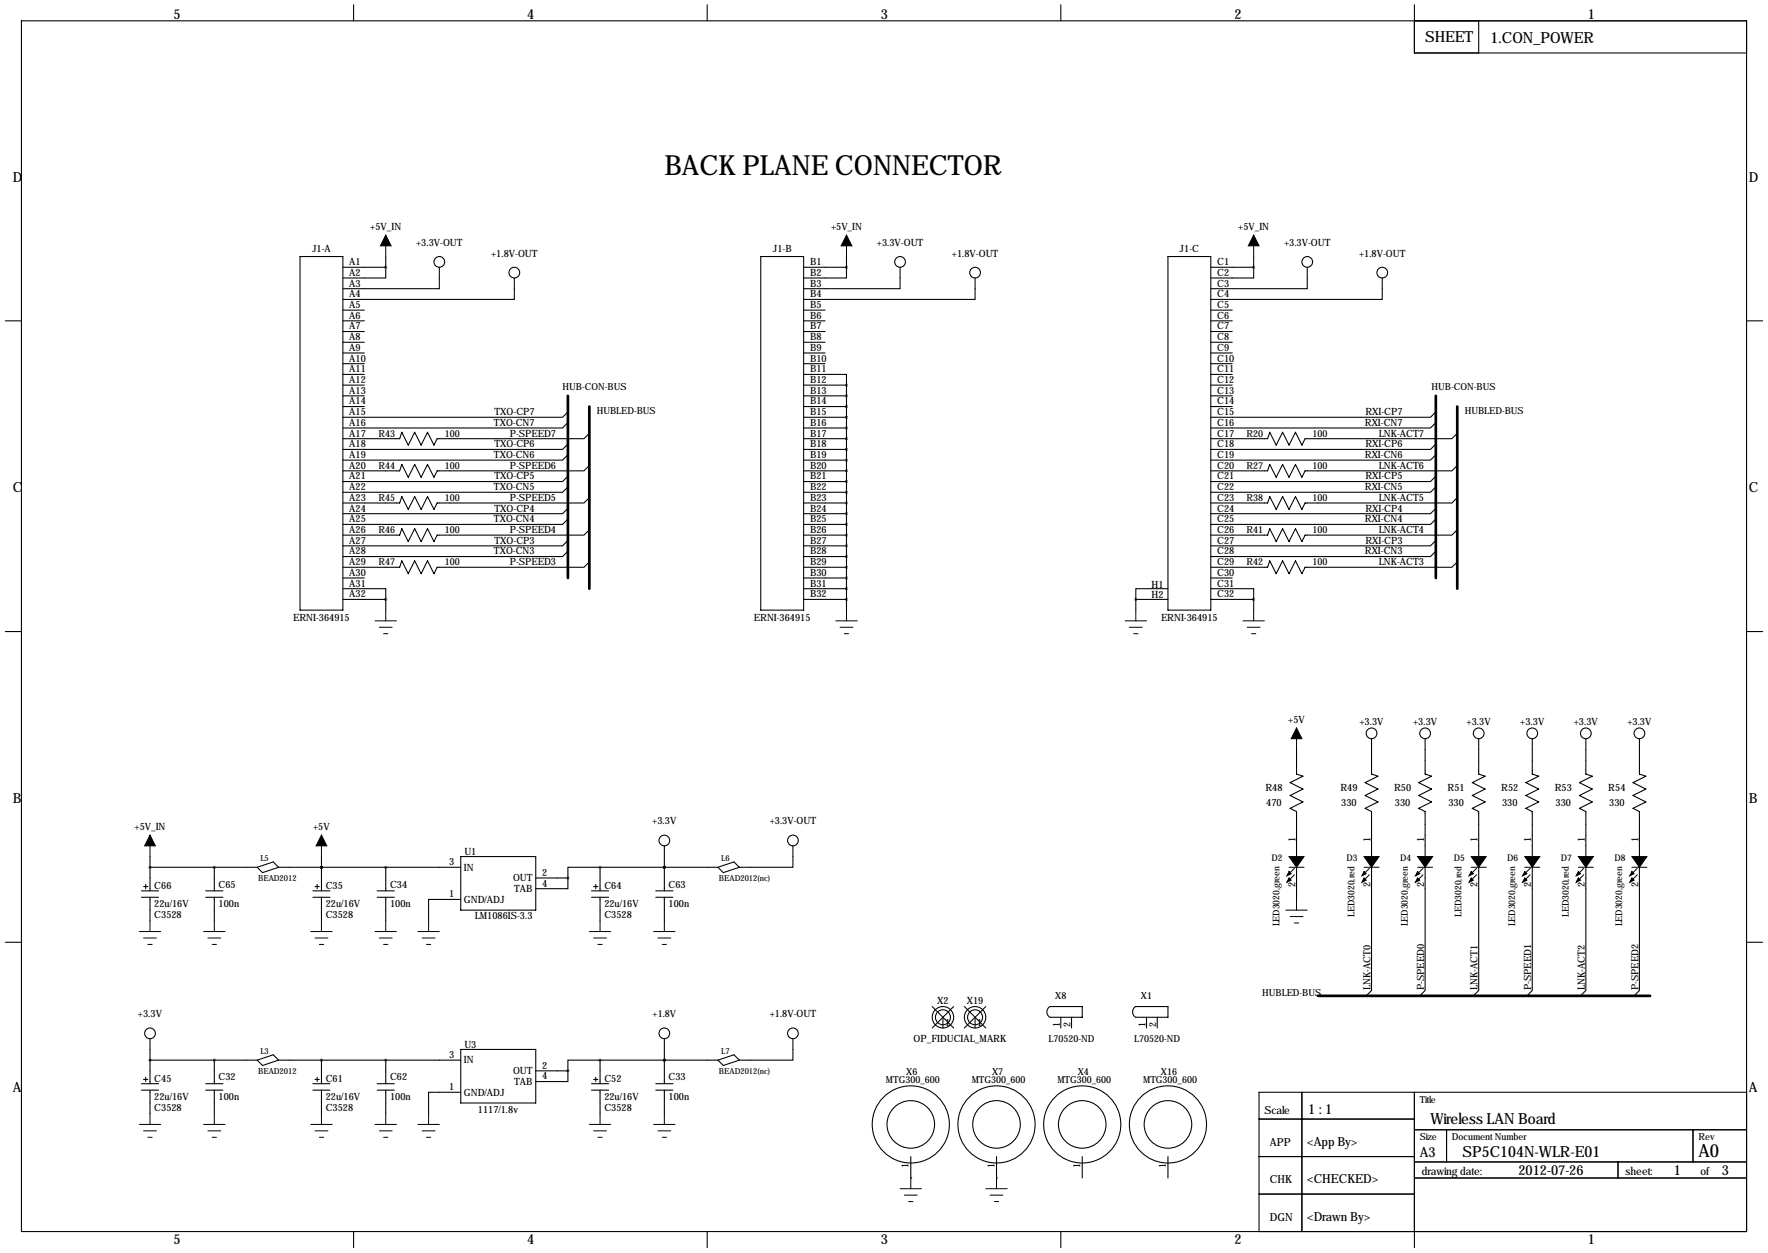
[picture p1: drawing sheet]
<svg xmlns="http://www.w3.org/2000/svg" width="419mm" height="297mm" viewBox="0 0 419 297" stroke-linecap="round" stroke-linejoin="round" font-family="sans-serif">
<g fill="none" stroke="#000" stroke-width=".25">
<path d="M5.1 4.9h408.9v287.1h-408.9zM83.8 1.1v3.8M167.6 1.1v3.8M251.5 1.1v3.8M335.3 1.1v11.5h78.7M350.5 4.9v7.7M1.3 76.1h3.8M71.1 60.8h10.2v83.8h-10.2zM81.3 76.1h5.1M81.3 63.4h10.1M81.3 73.5h5.1M81.3 78.6h5.1"/>
<path d="M91.4 63.4v2.5h-10.1M91.4 60.8v2.6M104.1 63.4v5h-22.8M121.9 65.9v5.1h-40.6M180.3 60.8h10.2v83.8h-10.2zM190.5 76.1h5.1M190.5 63.4h10.2M190.5 73.5h5.1M190.5 78.6h5.1M200.7 63.4v2.5h-10.2M200.7 60.8v2.6M213.4 63.4v5h-22.9"/>
<path d="M231.1 65.9v5.1h-40.6M276.9 60.8h10.1v83.8h-10.1zM287 76.1h5.1M287 63.4h10.2M287 73.5h5.1M287 78.6h5.1M297.2 63.4v2.5h-10.2M297.2 60.8v2.6M309.9 63.4v5h-22.9M327.7 65.9v5.1h-40.7M414 76.1h3.8M81.3 81.1h5.1"/>
<path d="M81.3 83.7h5.1M81.3 86.2h5.1M81.3 88.8h5.1M81.3 91.3h5.1M81.3 93.8h5.1M81.3 96.4h5.1M134.6 97.6l-1.3 1.3h-52M190.5 88.8h10.2v2.5M190.5 81.1h5.1M190.5 83.7h5.1M190.5 86.2h5.1M190.5 91.3h10.2"/>
<path d="M190.5 93.8h10.2M190.5 96.4h10.2M190.5 98.9h10.2M200.7 91.3v53.3M287 81.1h5.1M287 83.7h5.1M287 86.2h5.1M287 88.8h5.1M287 91.3h5.1M287 93.8h5.1M287 96.4h5.1M340.4 97.6l-1.3 1.3h-52.1"/>
<path d="M134.6 107.8l-1.3 1.3h-52M134.6 105.3l-1.3 1.2h-52M134.6 112.9l-1.3 1.3h-52M134.6 100.2l-1.3 1.3h-52M134.6 115.4l-1.3 1.3h-52M139.7 102.7l-1.3 1.3h-34.8l-.7 1.5-1.6-3-1.5 3-1.5-3-1.5 3-1.6-3-.5 1.5h-13.4M139.7 110.3l-1.3 1.3h-34.8l-.7 1.5-1.6-3-1.5 3-1.5-3-1.5 3-1.6-3-.5 1.5h-13.4M139.7 118l-1.3 1.2h-34.8l-.7 1.6-1.6-3.1-1.5 3.1-1.5-3.1-1.5 3.1-1.6-3.1-.5 1.5h-13.4M190.5 101.5h10.2M190.5 104h10.2M190.5 106.5h10.2M190.5 109.1h10.2"/>
<path d="M190.5 111.6h10.2M190.5 114.2h10.2M190.5 116.7h10.2M190.5 119.2h10.2M340.4 107.8l-1.3 1.3h-52.1M340.4 105.3l-1.3 1.2h-52.1M340.4 112.9l-1.3 1.3h-52.1M340.4 100.2l-1.3 1.3h-52.1M340.4 115.4l-1.3 1.3h-52.1M345.4 102.7l-1.2 1.3h-34.8l-.8 1.5-1.5-3-1.5 3-1.6-3-1.5 3-1.5-3-.5 1.5h-13.5M345.4 110.3l-1.2 1.3h-34.8l-.8 1.5-1.5-3-1.5 3-1.6-3-1.5 3-1.5-3-.5 1.5h-13.5M345.4 118l-1.2 1.2h-34.8l-.8 1.6-1.5-3.1-1.5 3.1-1.6-3.1-1.5 3.1-1.5-3.1-.5 1.5h-13.5"/>
<path d="M81.3 139.6h10.1v2.5M81.3 137h5.1M134.6 120.5l-1.3 1.3h-52M134.6 128.1l-1.3 1.3h-52M134.6 123l-1.3 1.3h-52M134.6 130.7l-1.3 1.2h-52M139.7 125.6l-1.3 1.3h-34.8l-.7 1.5-1.6-3.1-1.5 3.1-1.5-3.1-1.5 3.1-1.6-3.1-.5 1.6h-13.4M139.7 133.2l-1.3 1.3h-34.8l-.7 1.5-1.6-3-1.5 3-1.5-3-1.5 3-1.6-3-.5 1.5h-13.4M190.5 121.8h10.2M190.5 124.3h10.2M190.5 126.9h10.2M190.5 129.4h10.2"/>
<path d="M190.5 131.9h10.2M190.5 134.5h10.2M190.5 137h10.2M190.5 139.6h10.2M276.9 139.6h-7.7v2.5M287 139.6h10.2v2.5M287 137h5.1M340.4 120.5l-1.3 1.3h-52.1M340.4 128.1l-1.3 1.3h-52.1M340.4 123l-1.3 1.3h-52.1M340.4 130.7l-1.3 1.2h-52.1M345.4 125.6l-1.2 1.3h-34.8l-.8 1.5-1.5-3.1-1.5 3.1-1.6-3.1-1.5 3.1-1.5-3.1-.5 1.6h-13.5"/>
<path d="M345.4 133.2l-1.2 1.3h-34.8l-.8 1.5-1.5-3-1.5 3-1.6-3-1.5 3-1.5-3-.5 1.5h-13.5M1.3 149.7h3.8M81.3 142.1h10.1M91.4 142.1v2.5M190.5 142.1h10.2M269.2 142.1h7.7M269.2 142.1v2.5M287 142.1h10.2M297.2 142.1v2.5M414 149.7h3.8M307.3 177.7v5.8l1.6 .5-3.1 1.5 3.1 1.6-3.1 1.5 3.1 1.5-3.1 1.5 1.5 .8v10.7M325.1 175.1v8.4l1.5 .5-3 1.5 3 1.6-3 1.5 3 1.5-3 1.5 1.5 .8v10.7"/>
<path d="M337.8 175.1v8.4l1.5 .5-3 1.5 3 1.6-3 1.5 3 1.5-3 1.5 1.5 .8v10.7M350.5 175.1v8.4l1.5 .5-3 1.5 3 1.6-3 1.5 3 1.5-3 1.5 1.5 .8v10.7M363.2 175.1v8.4l1.5 .5-3 1.5 3 1.6-3 1.5 3 1.5-3 1.5 1.5 .8v10.7M375.9 175.1v8.4l1.5 .5-3 1.5 3 1.6-3 1.5 3 1.5-3 1.5 1.5 .8v10.7M388.6 175.1v8.4l1.5 .5-3 1.5 3 1.6-3 1.5 3 1.5-3 1.5 1.5 .8v10.7M33.5 211.2h4.1M33.5 212.7h4.1M34 210.2h1.1M34.5 209.7v1M35.6 205.6h25.4M35.6 203.1v8.1M35.6 212.7v5.6"/>
<path d="M48.8 211.2h4M48.8 212.7h4M50.8 205.6v5.6M50.8 212.7v5.6M61 205.6l3.8-1.3 1.2 1.3M61 205.6l1.2 1.3 3.8-1.3M66 205.6h43.2M74.2 211.2h4M74.2 212.7h4M74.7 210.2h1M75.2 209.7v1M76.2 205.6h.1"/>
<path d="M76.2 203.1v8.1M76.2 212.7v5.6M89.4 211.2h4.1M89.4 212.7h4.1M91.4 205.6v5.6M91.4 212.7v5.6M109.2 213.2h-7.6v5.1M109.2 203.1h17.8v12.7h-17.8zM127 208.1h7.6M134.6 208.1v2.6h-7.6M140.2 211.2h4.1M140.2 212.7h4.1"/>
<path d="M140.7 210.2h1M141.2 209.7v1M142.2 205.6h-7.6v2.5M142.2 205.6v5.6M142.2 212.7v5.6M142.2 205.6h28M155.4 211.2h4.1M155.4 212.7h4.1M157.5 205.6h.1M157.5 200.5v10.7M157.5 212.7v5.6M170.2 205.6l3.8-1.3 1.3 1.3"/>
<path d="M170.2 205.6l1.2 1.3 3.9-1.3M188 200.5v5.1h-12.7M307.3 205.6v7.6M325.1 205.6v29.2l-1.3 1.3M337.8 205.6v29.2l-1.3 1.3M350.5 205.6v29.2l-1.3 1.3M363.2 205.6v29.2l-1.3 1.3M375.9 205.6v29.2l-1.3 1.3M388.6 205.6v29.2l-1.3 1.3M1.3 223.4h3.8M221 238.6l5.1 5.1M226.1 238.6l-5.1 5.1"/>
<path d="M228.6 238.6l5.1 5.1M233.7 238.6l-5.1 5.1M248.9 238.6a1.47 1.47 0 0 0 0 2.6h7.6v-2.6h-7.6M269.2 238.6a1.47 1.47 0 0 0 0 2.6h7.7v-2.6h-7.7M414 223.4h3.8M33.5 256.9h4.1M33.5 258.4h4.1M34 255.9h1.1M34.5 255.4v1M35.6 251.3h25.4M35.6 246.2v10.7M35.6 258.4v5.6"/>
<path d="M48.8 256.9h4M48.8 258.4h4M50.8 251.3v5.6M50.8 258.4v5.6M61 251.3l3.8-1.3 1.2 1.3M61 251.3l1.2 1.3 3.8-1.3M66 251.3h43.2M74.2 256.9h4M74.2 258.4h4M74.7 255.9h1M75.2 255.4v1M76.2 251.3v5.6"/>
<path d="M76.2 258.4v5.6M89.4 256.9h4.1M89.4 258.4h4.1M91.4 251.3v5.6M91.4 258.4v5.6M109.2 258.9h-7.6v5.1M109.2 248.8h17.8v12.7h-17.8zM127 253.9h7.6M134.6 253.9v2.5h-7.6M140.2 256.9h4.1M140.2 258.4h4.1M140.7 255.9h1"/>
<path d="M141.2 255.4v1M142.2 251.3h-7.6v2.6M142.2 251.3h28M142.2 251.3v5.6M142.2 258.4v5.6M155.4 256.9h4.1M155.4 258.4h4.1M157.5 251.3h.1M157.5 246.2v10.7M157.5 258.4v5.6M170.2 251.3l3.8-1.3 1.3 1.3M170.2 251.3l1.2 1.3 3.9-1.3"/>
<path d="M188 246.2v5.1h-12.7M223.5 241.2v2.5M231.1 241.2v2.5M251.5 241.2v2.5M254 241.2v2.5M271.8 241.2v2.5M274.3 241.2v2.5M308.6 258.9v33.1M335.3 258.9v36.9M414 258.9h-115.6v33.1M215.9 279.3h.1M215.9 274.2v5.1"/>
<path d="M236.2 279.3h.1M236.2 274.2v5.1M256.5 274.2v5.1M276.9 274.2v5.1M298.4 274.2h36.9M298.4 265.3h36.9M335.3 279.3h78.7M335.3 275.4h78.7M335.3 267.8h78.7M342.9 267.8v7.6M383.5 275.4v3.9M401.3 267.8v7.6"/>
<path d="M83.8 292v3.8M167.6 292v3.8M251.5 292v3.8M298.4 283.1h36.9"/>
<circle cx="104.1" cy="62.1" r="1.27"/>
<circle cx="121.9" cy="64.6" r="1.27"/>
<circle cx="213.4" cy="62.1" r="1.27"/>
<circle cx="231.1" cy="64.6" r="1.27"/>
<circle cx="309.9" cy="62.1" r="1.27"/>
<circle cx="327.7" cy="64.6" r="1.27"/>
<circle cx="325.1" cy="173.8" r="1.27"/>
<circle cx="337.8" cy="173.8" r="1.27"/>
<circle cx="350.5" cy="173.8" r="1.27"/>
<circle cx="363.2" cy="173.8" r="1.27"/>
<circle cx="375.9" cy="173.8" r="1.27"/>
<circle cx="388.6" cy="173.8" r="1.27"/>
<circle cx="157.5" cy="199.2" r="1.27"/>
<circle cx="188" cy="199.2" r="1.27"/>
<circle cx="35.6" cy="245" r="1.27"/>
<circle cx="157.5" cy="245" r="1.27"/>
<circle cx="188" cy="245" r="1.27"/>
<circle cx="223.5" cy="241.2" r="1.78"/>
<circle cx="223.5" cy="241.2" r="2.54"/>
<circle cx="231.1" cy="241.2" r="1.78"/>
<circle cx="231.1" cy="241.2" r="2.54"/>
<circle cx="215.9" cy="266.6" r="9.1"/>
<circle cx="215.9" cy="266.6" r="5.6"/>
<circle cx="236.2" cy="266.6" r="9.1"/>
<circle cx="236.2" cy="266.6" r="5.6"/>
<circle cx="256.5" cy="266.6" r="9.1"/>
<circle cx="256.5" cy="266.6" r="5.6"/>
<circle cx="276.9" cy="266.6" r="9.1"/>
<circle cx="276.9" cy="266.6" r="5.6"/>
</g>
<g fill="none" stroke="#000" stroke-width=".24">
<path d="M91.4 55.7v5.1M200.7 55.7v5.1M297.2 55.7v5.1M88.9 147.2h5.1M89.9 148.7h3.1M90.9 150.2h1M91.4 144.6v2.6M198.1 147.2h5.1M199.1 148.7h3.1M200.2 150.2h1M200.7 144.6v2.6M266.7 147.2h5.1"/>
<path d="M267.7 148.7h3.1M268.7 150.2h1M269.2 144.6v2.6M294.6 147.2h5.1M295.7 148.7h3M296.7 150.2h1M297.2 144.6v2.6M307.3 172.6v5.1M35.6 198v5.1M76.2 198v5.1M35.6 218.3v2.5M50.8 218.3v2.5"/>
<path d="M76.2 218.3v2.5M91.4 218.3v2.5M101.6 218.3v2.5M142.2 218.3v2.5M157.5 218.3v2.5M304.8 215.8h5.1M305.6 205.6h3.5M305.8 217.3h3.1M306.8 205.9l-1.5 1.5M306.8 207.4l-1.5 1.5M306.8 218.8h1M307.3 213.2v2.6"/>
<path d="M323.3 205.6h3.6M324.6 205.9l-1.5 1.5M324.6 207.4l-1.5 1.5M336 205.6h3.6M337.3 205.9l-1.5 1.5M337.3 207.4l-1.5 1.5M348.7 205.6h3.6M350 205.9l-1.5 1.5M350 207.4l-1.5 1.5M361.4 205.6h3.6M362.7 205.9l-1.5 1.5M362.7 207.4l-1.5 1.5"/>
<path d="M374.1 205.6h3.6M375.4 205.9l-1.5 1.5M375.4 207.4l-1.5 1.5M386.8 205.6h3.6M388.1 205.9l-1.5 1.5M388.1 207.4l-1.5 1.5M33 220.8h5.1M34 222.4h3.1M35.1 223.9h1M48.3 220.8h5M49.3 222.4h3M50.3 223.9h1"/>
<path d="M73.7 220.8h5M74.7 222.4h3M75.7 223.9h1M88.9 220.8h5.1M89.9 222.4h3.1M90.9 223.9h1M99.1 220.8h5M100.1 222.4h3M101.1 223.9h1M139.7 220.8h5.1M140.7 222.4h3.1M141.7 223.9h1"/>
<path d="M154.9 220.8h5.1M156 222.4h3M157 223.9h1M33 266.6h5.1M34 268.1h3.1M35.1 269.6h1M35.6 264v2.6M48.3 266.6h5M49.3 268.1h3M50.3 269.6h1M50.8 264v2.6M73.7 266.6h5"/>
<path d="M74.7 268.1h3M75.7 269.6h1M76.2 264v2.6M88.9 266.6h5.1M89.9 268.1h3.1M90.9 269.6h1M91.4 264v2.6M99.1 266.6h5M100.1 268.1h3M101.1 269.6h1M101.6 264v2.6M139.7 266.6h5.1"/>
<path d="M140.7 268.1h3.1M141.7 269.6h1M142.2 264v2.6M154.9 266.6h5.1M156 268.1h3M157 269.6h1M157.5 264v2.6M215.9 279.3v2.5M236.2 279.3v2.5M213.4 281.8h5M214.4 283.3h3M215.4 284.8h1"/>
<path d="M233.7 281.8h5.1M234.7 283.3h3M235.7 284.8h1"/>
</g>
<g fill="#000" stroke="#000" stroke-width=".24">
<path d="M91.4 55.7l1.3 2.6h-2.5zM200.7 55.7l1.2 2.6h-2.5zM297.2 55.7l1.2 2.6h-2.5zM307.3 172.6l1.3 2.5h-2.5zM35.6 198l1.2 2.5h-2.5zM76.2 198l1.3 2.5h-2.6zM305.6 208.1l.5 .5-1 .6zM305.6 206.6l.5 .5-1 .5zM305.6 203.1h3.5l-1.8 2.5zM323.3 208.1l.5 .5-1 .6zM323.3 206.6l.5 .5-1 .5zM323.3 203.1h3.6l-1.8 2.5z"/>
<path d="M336 208.1l.5 .5-1 .6zM336 206.6l.5 .5-1 .5zM336 203.1h3.6l-1.8 2.5zM348.7 208.1l.5 .5-1 .6zM348.7 206.6l.5 .5-1 .5zM348.7 203.1h3.6l-1.8 2.5zM361.4 208.1l.5 .5-1 .6zM361.4 206.6l.5 .5-1 .5zM361.4 203.1h3.6l-1.8 2.5zM374.1 208.1l.5 .5-1 .6zM374.1 206.6l.5 .5-1 .5zM374.1 203.1h3.6l-1.8 2.5z"/>
<path d="M386.8 208.1l.5 .5-1 .6zM386.8 206.6l.5 .5-1 .5zM386.8 203.1h3.6l-1.8 2.5z"/>
</g>
<path d="M91.4 205.6a.05 .05 0 0 0 .1 0 .05 .05 0 0 0-.1 0zM142.2 251.3a.05 .05 0 0 0 .1 0 .05 .05 0 0 0-.1 0zM91.4 251.3a.05 .05 0 0 0 .1 0 .05 .05 0 0 0-.1 0zM142.2 205.6a.05 .05 0 0 0 .1 0 .05 .05 0 0 0-.1 0zM35.5 205.6a.05 .05 0 0 0 .1 0 .05 .05 0 0 0-.1 0zM35.5 251.3a.05 .05 0 0 0 .1 0 .05 .05 0 0 0-.1 0zM91.4 142.1a.05 .05 0 0 0 .1 0 .05 .05 0 0 0-.1 0zM200.6 142.1a.05 .05 0 0 0 .1 0 .05 .05 0 0 0-.1 0zM269.2 142.1a.05 .05 0 0 0 .1 0 .05 .05 0 0 0-.1 0zM91.4 63.4a.05 .05 0 0 0 .1 0 .05 .05 0 0 0-.1 0zM200.6 63.4a.05 .05 0 0 0 .1 0 .05 .05 0 0 0-.1 0zM200.6 139.6a.05 .05 0 0 0 .1 0 .05 .05 0 0 0-.1 0zM200.6 137a.05 .05 0 0 0 .1 0 .05 .05 0 0 0-.1 0zM200.6 134.5a.05 .05 0 0 0 .1 0 .05 .05 0 0 0-.1 0zM200.6 131.9a.05 .05 0 0 0 .1 0 .05 .05 0 0 0-.1 0zM200.6 129.4a.05 .05 0 0 0 .1 0 .05 .05 0 0 0-.1 0zM200.6 126.9a.05 .05 0 0 0 .1 0 .05 .05 0 0 0-.1 0zM200.6 124.3a.05 .05 0 0 0 .1 0 .05 .05 0 0 0-.1 0zM200.6 121.8a.05 .05 0 0 0 .1 0 .05 .05 0 0 0-.1 0zM200.6 119.2a.05 .05 0 0 0 .1 0 .05 .05 0 0 0-.1 0zM200.6 116.7a.05 .05 0 0 0 .1 0 .05 .05 0 0 0-.1 0zM200.6 114.2a.05 .05 0 0 0 .1 0 .05 .05 0 0 0-.1 0zM200.6 111.6a.05 .05 0 0 0 .1 0 .05 .05 0 0 0-.1 0zM200.6 109.1a.05 .05 0 0 0 .1 0 .05 .05 0 0 0-.1 0zM200.6 106.5a.05 .05 0 0 0 .1 0 .05 .05 0 0 0-.1 0zM200.6 104a.05 .05 0 0 0 .1 0 .05 .05 0 0 0-.1 0zM200.6 101.5a.05 .05 0 0 0 .1 0 .05 .05 0 0 0-.1 0zM200.6 98.9a.05 .05 0 0 0 .1 0 .05 .05 0 0 0-.1 0zM200.6 96.4a.05 .05 0 0 0 .1 0 .05 .05 0 0 0-.1 0zM200.6 93.8a.05 .05 0 0 0 .1 0 .05 .05 0 0 0-.1 0zM200.6 91.3a.05 .05 0 0 0 .1 0 .05 .05 0 0 0-.1 0z" fill="#000" stroke="#000" stroke-width=".63"/>
<path d="M134.6 93.8v43.2M139.7 96.4v43.2M340.4 93.8v43.2M345.4 96.4v43.2M312.4 236.1h78.8" fill="none" stroke="#000" stroke-width=".63"/>
<text font-size="6.6" x="157.5" y="41.5">BACK PLANE CONNECTOR</text>
<text font-size="4.3" x="402.6" y="274.2">A0</text>
<g font-size="3.6">
<text x="337.8" y="10">SHEET</text>
<text x="353.3" y="10.3">1.CON_POWER</text>
<text x="339.1" y="266.6">Wireless LAN Board</text>
<text x="346.7" y="274.2">SP5C104N-WLR-E01</text>
</g>
<g font-size="3.3">
<text x="41.1" y="4.4">5</text>
<text x="125" y="4.4">4</text>
<text x="208.8" y="4.4">3</text>
<text x="292.6" y="4.4">2</text>
<text x="376.4" y="4.4">1</text>
<text x="3" y="43">D</text>
<text x="414.5" y="43">D</text>
<text x="3" y="116.7">C</text>
<text x="414.5" y="116.7">C</text>
<text x="3" y="190.4">B</text>
<text x="414.5" y="190.4">B</text>
<text x="3" y="258.9">A</text>
<text x="414.5" y="258.9">A</text>
<text x="310.1" y="264">1 : 1</text>
<text x="336.5" y="274.2">A3</text>
<text x="359.9" y="278.5">2012-07-26</text>
<text x="396.7" y="278.5">1</text>
<text x="408.2" y="278.5">3</text>
<text x="41.1" y="295">5</text>
<text x="125" y="295">4</text>
<text x="208.8" y="295">3</text>
<text x="292.6" y="295">2</text>
<text x="376.4" y="295">1</text>
</g>
<g font-size="3">
<text x="309.9" y="271.6">&lt;App By&gt;</text>
<text x="309.9" y="280.5">&lt;CHECKED&gt;</text>
<text x="309.9" y="289.4">&lt;Drawn By&gt;</text>
</g>
<g font-size="2.6">
<text x="299.7" y="264">Scale</text>
<text x="301" y="271.6">APP</text>
<text x="301" y="280.5">CHK</text>
<text x="337.1" y="278.5">drawing date:</text>
<text x="385.3" y="278.5">sheet:</text>
<text x="403.1" y="278.5">of</text>
<text x="301" y="289.4">DGN</text>
</g>
<g font-size="2.4">
<text x="74" y="59.8">J1-A</text>
<text x="87.8" y="54.5">+5V_IN</text>
<text x="98.6" y="58.3">+3.3V-OUT</text>
<text x="183.2" y="59.8">J1-B</text>
<text x="197" y="54.5">+5V_IN</text>
<text x="207.9" y="58.3">+3.3V-OUT</text>
<text x="279.6" y="59.8">J1-C</text>
<text x="293.5" y="54.5">+5V_IN</text>
<text x="304.4" y="58.3">+3.3V-OUT</text>
<text x="82.8" y="62.9">A1</text>
<text x="82.8" y="65.4">A2</text>
<text x="116.4" y="60.8">+1.8V-OUT</text>
<text x="192" y="62.9">B1</text>
<text x="192" y="65.4">B2</text>
<text x="225.6" y="60.8">+1.8V-OUT</text>
<text x="288.5" y="62.9">C1</text>
<text x="288.5" y="65.4">C2</text>
<text x="322.2" y="60.8">+1.8V-OUT</text>
<text x="82.8" y="67.9">A3</text>
<text x="82.8" y="70.5">A4</text>
<text x="192" y="67.9">B3</text>
<text x="192" y="70.5">B4</text>
<text x="288.5" y="67.9">C3</text>
<text x="288.5" y="70.5">C4</text>
<text x="82.8" y="73">A5</text>
<text x="82.8" y="75.6">A6</text>
<text x="192" y="73">B5</text>
<text x="192" y="75.6">B6</text>
<text x="288.5" y="73">C5</text>
<text x="288.5" y="75.6">C6</text>
<text x="82.8" y="78.1">A7</text>
<text x="82.8" y="80.6">A8</text>
<text x="82.8" y="83.2">A9</text>
<text x="192" y="78.1">B7</text>
<text x="192" y="80.6">B8</text>
<text x="192" y="83.2">B9</text>
<text x="288.5" y="78.1">C7</text>
<text x="288.5" y="80.6">C8</text>
<text x="288.5" y="83.2">C9</text>
<text x="82.8" y="85.7">A10</text>
<text x="82.8" y="88.3">A11</text>
<text x="192" y="85.7">B10</text>
<text x="192" y="88.3">B11</text>
<text x="288.5" y="85.7">C10</text>
<text x="288.5" y="88.3">C11</text>
<text x="82.8" y="90.8">A12</text>
<text x="82.8" y="93.3">A13</text>
<text x="82.8" y="95.9">A14</text>
<text x="192" y="90.8">B12</text>
<text x="192" y="93.3">B13</text>
<text x="192" y="95.9">B14</text>
<text x="288.5" y="90.8">C12</text>
<text x="288.5" y="93.3">C13</text>
<text x="288.5" y="95.9">C14</text>
<text x="82.8" y="98.4">A15</text>
<text x="82.8" y="101">A16</text>
<text x="117.1" y="101">TXO-CN7</text>
<text x="117.2" y="98.4">TXO-CP7</text>
<text x="192" y="98.4">B15</text>
<text x="192" y="101">B16</text>
<text x="288.5" y="98.4">C15</text>
<text x="288.5" y="101">C16</text>
<text x="323.5" y="101">RXI-CN7</text>
<text x="323.7" y="98.4">RXI-CP7</text>
<text x="82.8" y="103.5">A17</text>
<text x="82.8" y="106">A18</text>
<text x="117.2" y="106">TXO-CP6</text>
<text x="120.8" y="103.5">P-SPEED7</text>
<text x="192" y="103.5">B17</text>
<text x="192" y="106">B18</text>
<text x="288.5" y="103.5">C17</text>
<text x="288.5" y="106">C18</text>
<text x="323.7" y="106">RXI-CP6</text>
<text x="326.8" y="103.5">LNK-ACT7</text>
<text x="82.8" y="108.6">A19</text>
<text x="82.8" y="111.1">A20</text>
<text x="82.8" y="113.7">A21</text>
<text x="117.1" y="108.6">TXO-CN6</text>
<text x="117.2" y="113.7">TXO-CP5</text>
<text x="120.8" y="111.1">P-SPEED6</text>
<text x="192" y="108.6">B19</text>
<text x="192" y="111.1">B20</text>
<text x="192" y="113.7">B21</text>
<text x="288.5" y="108.6">C19</text>
<text x="288.5" y="111.1">C20</text>
<text x="288.5" y="113.7">C21</text>
<text x="323.5" y="108.6">RXI-CN6</text>
<text x="323.7" y="113.7">RXI-CP5</text>
<text x="326.8" y="111.1">LNK-ACT6</text>
<text x="82.8" y="116.2">A22</text>
<text x="82.8" y="118.7">A23</text>
<text x="117.1" y="116.2">TXO-CN5</text>
<text x="120.8" y="118.7">P-SPEED5</text>
<text x="192" y="116.2">B22</text>
<text x="192" y="118.7">B23</text>
<text x="288.5" y="116.2">C22</text>
<text x="288.5" y="118.7">C23</text>
<text x="323.5" y="116.2">RXI-CN5</text>
<text x="326.8" y="118.7">LNK-ACT5</text>
<text x="82.8" y="121.3">A24</text>
<text x="82.8" y="123.8">A25</text>
<text x="117.1" y="123.8">TXO-CN4</text>
<text x="117.2" y="121.3">TXO-CP4</text>
<text x="192" y="121.3">B24</text>
<text x="192" y="123.8">B25</text>
<text x="288.5" y="121.3">C24</text>
<text x="288.5" y="123.8">C25</text>
<text x="323.5" y="123.8">RXI-CN4</text>
<text x="323.7" y="121.3">RXI-CP4</text>
<text x="82.8" y="126.4">A26</text>
<text x="82.8" y="128.9">A27</text>
<text x="82.8" y="131.4">A28</text>
<text x="117.1" y="131.4">TXO-CN3</text>
<text x="117.2" y="128.9">TXO-CP3</text>
<text x="120.8" y="126.4">P-SPEED4</text>
<text x="192" y="126.4">B26</text>
<text x="192" y="128.9">B27</text>
<text x="192" y="131.4">B28</text>
<text x="288.5" y="126.4">C26</text>
<text x="288.5" y="128.9">C27</text>
<text x="288.5" y="131.4">C28</text>
<text x="323.5" y="131.4">RXI-CN3</text>
<text x="323.7" y="128.9">RXI-CP3</text>
<text x="326.8" y="126.4">LNK-ACT4</text>
<text x="82.8" y="134">A29</text>
<text x="82.8" y="136.5">A30</text>
<text x="120.8" y="134">P-SPEED3</text>
<text x="192" y="134">B29</text>
<text x="192" y="136.5">B30</text>
<text x="288.5" y="134">C29</text>
<text x="288.5" y="136.5">C30</text>
<text x="326.8" y="134">LNK-ACT3</text>
<text x="82.8" y="139.1">A31</text>
<text x="82.8" y="141.6">A32</text>
<text x="192" y="139.1">B31</text>
<text x="192" y="141.6">B32</text>
<text x="273" y="139.3">H1</text>
<text x="273" y="141.8">H2</text>
<text x="288.5" y="139.1">C31</text>
<text x="288.5" y="141.6">C32</text>
<text x="69.5" y="147.2">ERNI-364915</text>
<text x="178.7" y="147.2">ERNI-364915</text>
<text x="275.2" y="147.2">ERNI-364915</text>
<text x="305.4" y="171.3">+5V</text>
<text x="322.3" y="171.8">+3.3V</text>
<text x="335" y="171.8">+3.3V</text>
<text x="347.7" y="171.8">+3.3V</text>
<text x="360.4" y="171.8">+3.3V</text>
<text x="373.1" y="171.8">+3.3V</text>
<text x="385.8" y="171.8">+3.3V</text>
<text x="300" y="187.6">R48</text>
<text x="300.2" y="191.1">470</text>
<text x="317.7" y="187.6">R49</text>
<text x="318" y="191.1">330</text>
<text x="330.4" y="187.6">R50</text>
<text x="330.7" y="191.1">330</text>
<text x="343.1" y="187.6">R51</text>
<text x="343.4" y="191.1">330</text>
<text x="355.8" y="187.6">R52</text>
<text x="356.1" y="191.1">330</text>
<text x="368.5" y="187.6">R53</text>
<text x="368.8" y="191.1">330</text>
<text x="381.2" y="187.6">R54</text>
<text x="381.5" y="191.1">330</text>
<text x="31.9" y="196.7">+5V_IN</text>
<text x="74.2" y="196.7">+5V</text>
<text x="154.6" y="195.4">+3.3V</text>
<text x="182.5" y="195.4">+3.3V-OUT</text>
<text x="110.1" y="202.8">U1</text>
<text x="307.1" y="199.5" transform="rotate(-90 307.1 199.5)">1</text>
<text x="324.9" y="199.5" transform="rotate(-90 324.9 199.5)">1</text>
<text x="337.6" y="199.5" transform="rotate(-90 337.6 199.5)">1</text>
<text x="350.3" y="199.5" transform="rotate(-90 350.3 199.5)">1</text>
<text x="363" y="199.5" transform="rotate(-90 363 199.5)">1</text>
<text x="375.7" y="199.5" transform="rotate(-90 375.7 199.5)">1</text>
<text x="388.4" y="199.5" transform="rotate(-90 388.4 199.5)">1</text>
<text x="106.5" y="205.1">3</text>
<text x="110" y="206.4">IN</text>
<text x="121.6" y="208.9">OUT</text>
<text x="128.5" y="207.6">2</text>
<text x="36.6" y="210.7">C66</text>
<text x="36.6" y="215.1">22u/16V</text>
<text x="51.8" y="210.4">C65</text>
<text x="51.8" y="215.1">100n</text>
<text x="77.2" y="210.7">C35</text>
<text x="77.2" y="215.1">22u/16V</text>
<text x="92.5" y="210.4">C34</text>
<text x="92.5" y="215.1">100n</text>
<text x="106.5" y="212.7">1</text>
<text x="110" y="214">GND/ADJ</text>
<text x="121.9" y="211.5">TAB</text>
<text x="128.5" y="210.2">4</text>
<text x="143.3" y="210.7">C64</text>
<text x="143.3" y="215.1">22u/16V</text>
<text x="158.5" y="210.4">C63</text>
<text x="158.5" y="215.1">100n</text>
<text x="307.1" y="210.4" transform="rotate(-90 307.1 210.4)">2</text>
<text x="324.9" y="210.4" transform="rotate(-90 324.9 210.4)">2</text>
<text x="337.6" y="210.4" transform="rotate(-90 337.6 210.4)">2</text>
<text x="350.3" y="210.4" transform="rotate(-90 350.3 210.4)">2</text>
<text x="363" y="210.4" transform="rotate(-90 363 210.4)">2</text>
<text x="375.7" y="210.4" transform="rotate(-90 375.7 210.4)">2</text>
<text x="388.4" y="210.4" transform="rotate(-90 388.4 210.4)">2</text>
<text x="36.6" y="217.6">C3528</text>
<text x="77.2" y="217.6">C3528</text>
<text x="112.5" y="217.8">LM1086IS-3.3</text>
<text x="143.3" y="217.6">C3528</text>
<text x="222.2" y="238.1">X2</text>
<text x="229.2" y="238.1">X19</text>
<text x="324.9" y="234.8" transform="rotate(-90 324.9 234.8)">LNK-ACT0</text>
<text x="337.6" y="234.8" transform="rotate(-90 337.6 234.8)">P-SPEED0</text>
<text x="350.3" y="234.8" transform="rotate(-90 350.3 234.8)">LNK-ACT1</text>
<text x="363" y="234.8" transform="rotate(-90 363 234.8)">P-SPEED1</text>
<text x="375.7" y="234.8" transform="rotate(-90 375.7 234.8)">LNK-ACT2</text>
<text x="388.4" y="234.8" transform="rotate(-90 388.4 234.8)">P-SPEED2</text>
<text x="32.7" y="241.2">+3.3V</text>
<text x="182.5" y="241.2">+1.8V-OUT</text>
<text x="224" y="243.2">1</text>
<text x="231.6" y="243.2">1</text>
<text x="106.5" y="250.8">3</text>
<text x="110.1" y="248.5">U3</text>
<text x="216.6" y="247.1">OP_FIDUCIAL_MARK</text>
<text x="36.6" y="256.4">C45</text>
<text x="51.8" y="256.1">C32</text>
<text x="77.2" y="256.4">C61</text>
<text x="92.5" y="256.1">C62</text>
<text x="110" y="252.1">IN</text>
<text x="121.6" y="254.6">OUT</text>
<text x="121.9" y="257.2">TAB</text>
<text x="128.5" y="253.4">2</text>
<text x="128.5" y="255.9">4</text>
<text x="143.3" y="256.4">C52</text>
<text x="158.5" y="256.1">C33</text>
<text x="36.6" y="263.3">C3528</text>
<text x="36.6" y="260.8">22u/16V</text>
<text x="51.8" y="260.8">100n</text>
<text x="77.2" y="263.3">C3528</text>
<text x="77.2" y="260.8">22u/16V</text>
<text x="92.5" y="260.8">100n</text>
<text x="106.5" y="258.4">1</text>
<text x="110" y="259.7">GND/ADJ</text>
<text x="113.3" y="263.8">1117/1.8v</text>
<text x="143.3" y="263.3">C3528</text>
<text x="143.3" y="260.8">22u/16V</text>
<text x="158.5" y="260.8">100n</text>
</g>
<g font-size="2.3">
<text x="133.3" y="92.6">HUB-CON-BUS</text>
<text x="339.3" y="92.6">HUB-CON-BUS</text>
<text x="141.5" y="98.2">HUBLED-BUS</text>
<text x="347.2" y="98.2">HUBLED-BUS</text>
<text x="89.7" y="103.5">R43</text>
<text x="105.4" y="103.5">100</text>
<text x="295.5" y="103.5">R20</text>
<text x="311.1" y="103.5">100</text>
<text x="89.7" y="111.1">R44</text>
<text x="105.4" y="111.1">100</text>
<text x="295.5" y="111.1">R27</text>
<text x="311.1" y="111.1">100</text>
<text x="89.7" y="118.7">R45</text>
<text x="105.4" y="118.7">100</text>
<text x="295.5" y="118.7">R38</text>
<text x="311.1" y="118.7">100</text>
<text x="89.7" y="126.4">R46</text>
<text x="105.4" y="126.4">100</text>
<text x="295.5" y="126.4">R41</text>
<text x="311.1" y="126.4">100</text>
<text x="89.7" y="134">R47</text>
<text x="105.4" y="134">100</text>
<text x="295.5" y="134">R42</text>
<text x="311.1" y="134">100</text>
<text x="250.1" y="236.8">X8</text>
<text x="270.5" y="236.8">X1</text>
<text x="299.2" y="236.1">HUBLED-BUS</text>
<text x="154.7" y="241.2">+1.8V</text>
<text x="251.2" y="243.4" transform="rotate(-90 251.2 243.4)">1</text>
<text x="253.7" y="243.4" transform="rotate(-90 253.7 243.4)">2</text>
<text x="271.5" y="243.4" transform="rotate(-90 271.5 243.4)">1</text>
<text x="274.1" y="243.4" transform="rotate(-90 274.1 243.4)">2</text>
<text x="248.5" y="247">L70520-ND</text>
<text x="268.8" y="247">L70520-ND</text>
<text x="210" y="256.7">MTG300_600</text>
<text x="214.8" y="254.9">X6</text>
<text x="230.3" y="256.7">MTG300_600</text>
<text x="235.2" y="254.9">X7</text>
<text x="250.7" y="256.7">MTG300_600</text>
<text x="255.5" y="254.9">X4</text>
<text x="271" y="256.7">MTG300_600</text>
<text x="275.2" y="254.9">X16</text>
<text x="336.5" y="261.5">Title</text>
<text x="336.5" y="270.4">Size</text>
<text x="344.2" y="270.4">Document Number</text>
<text x="402.6" y="270.4">Rev</text>
<text x="215.4" y="276.9" transform="rotate(-90 215.4 276.9)">1</text>
<text x="235.7" y="276.9" transform="rotate(-90 235.7 276.9)">1</text>
<text x="256" y="276.9" transform="rotate(-90 256 276.9)">1</text>
<text x="276.4" y="276.9" transform="rotate(-90 276.4 276.9)">1</text>
</g>
<g font-size="2.2">
<text x="301.4" y="204.1">D2</text>
<text x="319.2" y="204.1">D3</text>
<text x="331.9" y="204.1">D4</text>
<text x="344.6" y="204.1">D5</text>
<text x="357.3" y="204.1">D6</text>
<text x="370" y="204.1">D7</text>
<text x="382.7" y="204.1">D8</text>
<text x="303.3" y="219.6" transform="rotate(-90 303.3 219.6)">LED3020,green</text>
<text x="321.1" y="217.3" transform="rotate(-90 321.1 217.3)">LED3020,red</text>
<text x="333.8" y="219.6" transform="rotate(-90 333.8 219.6)">LED3020,green</text>
<text x="346.5" y="217.3" transform="rotate(-90 346.5 217.3)">LED3020,red</text>
<text x="359.2" y="219.6" transform="rotate(-90 359.2 219.6)">LED3020,green</text>
<text x="371.9" y="217.3" transform="rotate(-90 371.9 217.3)">LED3020,red</text>
<text x="384.6" y="219.6" transform="rotate(-90 384.6 219.6)">LED3020,green</text>
</g>
<g font-size="2">
<text x="61.2" y="208.9">BEAD2012</text>
<text x="61.7" y="204.1">L5</text>
<text x="170.4" y="208.9">BEAD2012(nc)</text>
<text x="170.9" y="204.1">L6</text>
<text x="61.7" y="249.8">L3</text>
<text x="170.9" y="249.8">L7</text>
<text x="61.2" y="254.6">BEAD2012</text>
<text x="170.4" y="254.6">BEAD2012(nc)</text>
</g>
</svg>
